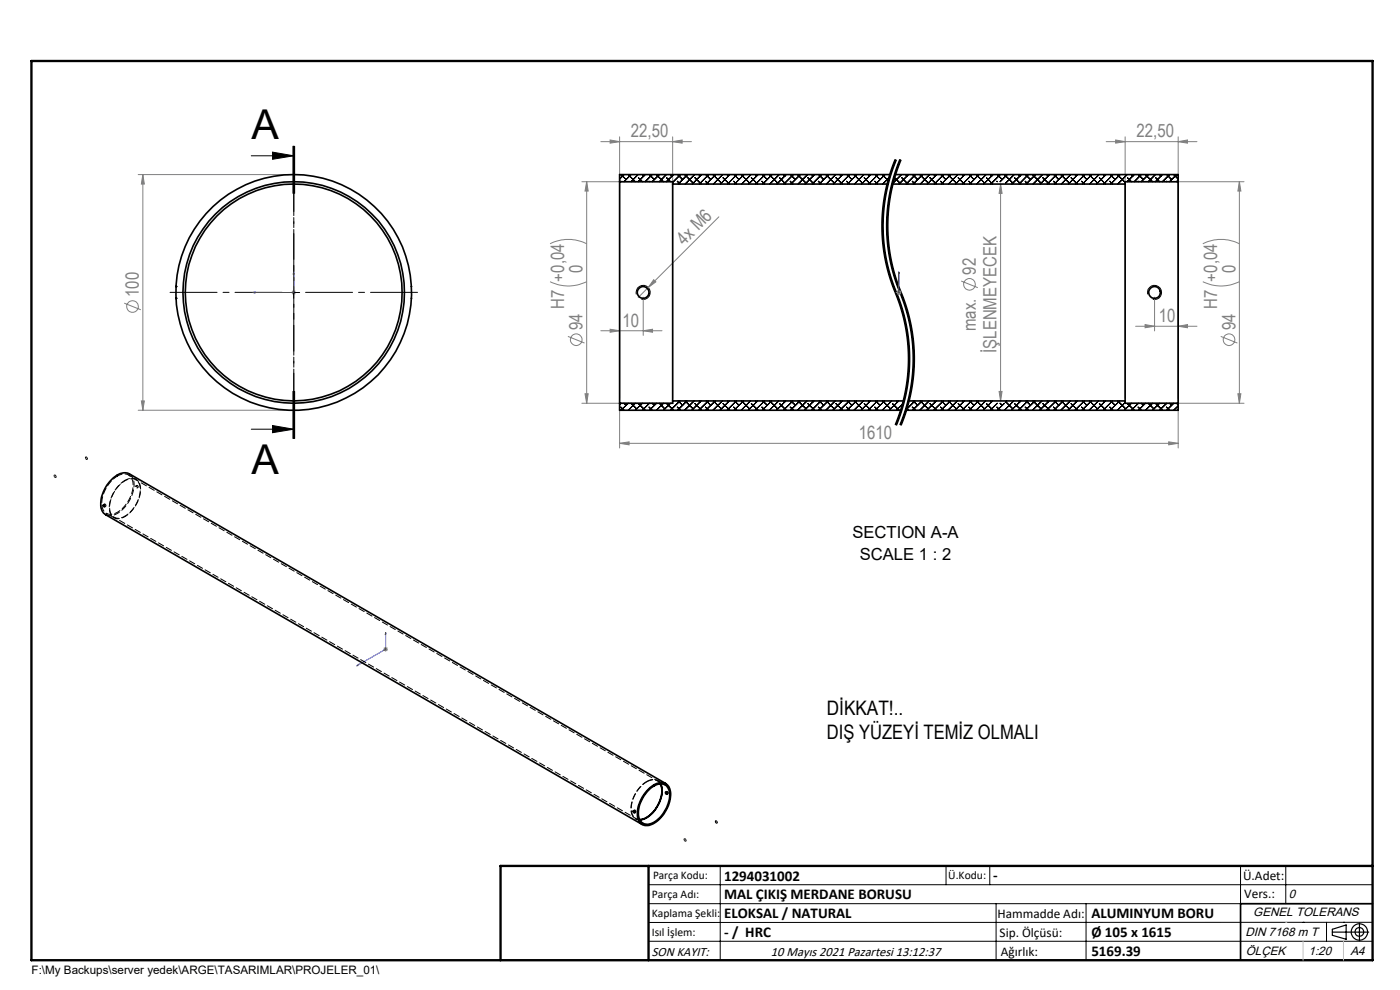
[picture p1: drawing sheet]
<svg xmlns="http://www.w3.org/2000/svg" width="297mm" height="210mm" viewBox="0 0 297 210" stroke-linecap="round" stroke-linejoin="round" font-family="sans-serif">
<g fill="none" stroke="#808080" stroke-width=".21">
<path d="M29.3 37h32M30.3 37l.3 2h-.6zM30.3 37v50M123.4 38.6h18.3M124.5 38.6l.3 1.9h-.7zM124.5 38.6v46.9M127.5 30h19.2M129.4 29.7l2 .3-2 .4zM131.4 29v66M142.7 30l2-.3v.7zM142.7 29v55.5M212.3 39l.3 2h-.7z"/>
<path d="M212.3 39v46M234.7 30h19.2M236.7 29.7l2 .3-2 .4zM238.7 29v55.5M239.7 38.6h24.2M249.9 30l2-.3v.7zM249.9 29v66M262.9 38.6l.3 1.9h-.6zM262.9 38.6v46.9M116.7 59.8a8.6 8.6 0 0 0 7.8 0M116.7 51.7a8.6 8.6 0 0 1 7.8 0M138.7 59.3l.4 .5-1.6 1.2z"/>
<path d="M152.5 46l-17.1 17.1M203.9 59.6l3.5 1.4M255.2 59.8a8.6 8.6 0 0 0 7.7 0M255.2 51.7a8.6 8.6 0 0 1 7.7 0M26.4 64.3l3.5 1.4M61.8 62h1M61.9 61.7l.8 .7M62.3 61.6v.9M62.7 61.7l-.8 .7M120.5 71.4l3.5 1.4M127.5 70.2h12.9M129.4 69.8l2 .4-2 .3z"/>
<path d="M136.5 70.2l1.9-.4v.7zM136.5 63v8.1M190.2 62h1M190.3 61.7l.7 .7M190.7 61.6v.9M191 61.7l-.7 .7M240.9 69.2h13M242.9 68.9l2 .3-2 .3zM244.9 63v7.2M249.9 69.2l2-.3v.6zM259 71.4l3.5 1.4M29.3 87h32"/>
<path d="M30 85h.6l-.3 2zM123.4 85.5h18.3M124.1 83.5h.7l-.3 2zM131.4 94l2.1-.3v.7zM131.4 94h118.5M211.9 83h.7l-.3 2zM239.7 85.5h24.2M247.9 93.7l2 .3-2 .4zM262.6 83.5h.6l-.3 2zM81.3 137.7h1M81.5 137.4l.7 .7M81.8 137.2v1"/>
<path d="M82.2 137.4l-.7 .7"/>
<circle cx="28.1" cy="65" r="1.23"/>
<circle cx="122.2" cy="72.1" r="1.24"/>
<circle cx="205.7" cy="60.3" r="1.24"/>
<circle cx="260.7" cy="72.1" r="1.23"/>
</g>
<g fill="none" stroke="#000" stroke-width=".21">
<path d="M53.3 33h9M57.8 32.3l4.5 .7-4.5 .8zM62.1 31v10M62.3 31v10M62.5 31v10M189.9 33.8l-1.2 3.3-.9 3.4M190 33.8a37 37 0 0 0 .7 29.8 36.6 36.6 0 0 1-.7 26.6M190.2 33.9l-1.4 4.1-1.1 5.1M190.9 33.8l-1.2 3.3-.9 3.4M191 33.8a37 37 0 0 0 .7 29.8 36.6 36.6 0 0 1-.7 26.6M191.2 33.9l-1.4 4.1-1.1 5.1M187.4 47.5a36.4 36.4 0 0 0 .7 7.8"/>
<path d="M187.7 43.1l-.3 4.4M187.8 40.5a37.5 37.5 0 0 0 2.7 23.2 36.5 36.5 0 0 1 1.7 6.8M188.1 55.3l.9 3.4 1 2.8M188.4 47.5a36.4 36.4 0 0 0 .7 7.8M188.7 43.1l-.3 4.4M188.8 40.5a37.5 37.5 0 0 0 2.7 23.2 36.4 36.4 0 0 1 1.7 6.8M189.1 55.3a50.3 50.3 0 0 0 3 9.1l.3 .9M37.3 63.5h.1M37.3 60.5h.1M61.1 62h2.5M62.3 60.8v2.5M87.3 63.5h.1"/>
<path d="M87.3 60.5h.1M135 62.4a1.51 1.51 0 0 1 1.3-1.9 1.51 1.51 0 0 1 1.7 1.7 1.51 1.51 0 0 1-1.9 1.3M190 61.5l.2 .4zM190.2 61.9l1.2 3.4M191.4 65.3a36.8 36.8 0 0 1 1.6 8.6M192.2 70.5l.3 2.6M192.4 65.3a36.8 36.8 0 0 1 1.6 8.6M192.5 73.1a36.5 36.5 0 0 1-2.6 17M193 73.9v3.5l-.2 2.7M193.2 70.5l.3 2.6M193.5 73.1a36.5 36.5 0 0 1-2.6 17M194 73.9v3.5l-.2 2.7"/>
<path d="M243.5 62.4a1.49 1.49 0 0 1 1.3-1.8 1.49 1.49 0 0 1 1.6 1.6 1.49 1.49 0 0 1-1.9 1.3M53.3 91h9M57.8 90.3l4.5 .7-4.5 .8zM62.1 83v10M62.3 83v10M62.5 83v10zM190.5 89.4l-.3 .9M191.5 89.4l-.3 .9M191.6 86.1l-1.1 3.3M191.9 85.3l-.3 .8M192.6 86.1l-1.1 3.3M192.8 80.1l-.9 5.2"/>
<path d="M192.9 85.3l-.3 .8M193.8 80.1l-.9 5.2M151.8 174.1l.2 .1a.21 .21 0 0 1 .2 .3 .21 .21 0 0 1-.3 0zM137.6 187.7h153.6M137.6 191.7h153.6M137.6 199.7h153.6M152.8 183.7v20M200.7 183.7v4M210 183.7v4M211.3 191.7v12M230.4 191.7v12M263.2 183.7v20"/>
<path d="M272.8 183.7v8M276.4 195.6h.1M281.4 195.6v4.1M285 195.6h.1M291.2 195.6l-153.6 .1"/>
</g>
<path d="M18.2 97.3v-.4M18.2 96.9l.3 .2M18.5 97.4l-.3-.1M18.5 97.1v.3M11.5 100.8v.3M11.5 100.8l.3 .1M11.8 101.3v-.4M11.8 101.3l-.3-.2M145.2 178.3l.3 .1M145.2 178.3v-.4M145.5 178.1l-.3-.2M145.5 178.1v.3" fill="none" stroke="#000" stroke-width=".21" stroke-dasharray="1.3 .6" stroke-linecap="butt"/>
<path d="M190 33.8a36.6 36.6 0 0 0 0 28.2M191 33.8a36.6 36.6 0 0 0 0 28.2M190 62a36.6 36.6 0 0 1 0 28.2M191 62a36.6 36.6 0 0 1 0 28.2" fill="none" stroke="#000" stroke-width=".21" stroke-dasharray="6.3 1.3 1.3 1.3" stroke-dashoffset="4" stroke-linecap="butt"/>
<g fill="none" stroke="#000" stroke-width=".25">
<path d="M282.6 197.7h7.8M282.6 197.1l3-.9v3l-3-.8zM288.4 195.8v3.8M106.2 203.7h185"/>
<circle cx="288.4" cy="197.7" r="1.74"/>
<circle cx="288.4" cy="197.7" r=".93"/>
</g>
<path d="M62.3 57.7l.1 .4h-.2zM62.3 57.7v4.3h-8.7M190.7 57.7v.4v-.4M190.7 57.7v4.3M53.6 62l.5-.1v.3zM190.7 61.9v.3zM190.7 62h.1M81.8 134.2l.1 .3h-.2zM81.8 134.2v3.5l-6.1 3.5M75.7 141.2l.3-.2v.1z" fill="none" stroke="#00f" stroke-width=".21"/>
<path d="M62.3 59.5v-23.7M59.8 62h-23.7M62.3 64.5v23.8M64.8 62h23.8" fill="none" stroke="#000" stroke-width=".21" stroke-dasharray="15.2 1.3 1.3 1.3" stroke-dashoffset="5.3"/>
<path d="M62.3 31v62" fill="none" stroke="#000" stroke-width=".21" stroke-dasharray="6.3 1.3 1.3 1.3" stroke-dashoffset="2.7"/>
<path d="M291.2 191.7h-28v12" fill="none" stroke="#000" stroke-width=".35"/>
<path d="M6.7 12.9h284.5v190.8h-284.5zM137.6 183.7v20M291.2 183.7h-185v20" fill="none" stroke="#000" stroke-width=".5"/>
<path d="M276.4 199.7v4M285 199.7v4" fill="none" stroke="#c0c0c0" stroke-width=".21"/>
<path d="M272.8 195.6h.1" fill="none" stroke="#c0c0c0" stroke-width=".25"/>
<path d="M57.8 32.3l4.5 .7-4.5 .8zM57.8 90.3l4.5 .7-4.5 .8z" fill="#000"/>
<g fill="#00f">
<path d="M62.3 57.7l.1 .4h-.2zM53.6 62l.5-.1v.3z"/>
<path d="M81.8 134.2l.1 .3h-.2zM75.7 141.2l.3-.2v.1z"/>
<path d="M190.7 57.7v.4zM190.7 61.9v.3zM190.7 57.7v.4zM190.7 61.9v.3z"/>
</g>
<g fill="#808080">
<path d="M138.7 59.3l.4 .5-1.6 1.2z"/>
<path d="M136.5 70.2l1.9-.4v.7zM129.4 69.8l2 .4-2 .3z"/>
<path d="M142.7 30l2-.3v.7zM129.4 29.7l2 .3-2 .4z"/>
<path d="M262.6 83.5h.6l-.3 2zM262.9 38.6l.3 1.9h-.6z"/>
<path d="M30.3 37l.3 2h-.6zM30 85h.6l-.3 2zM124.5 38.6l.3 1.9h-.7zM124.1 83.5h.7l-.3 2zM212.3 39l.3 2h-.7zM211.9 83h.7l-.3 2z"/>
<path d="M236.7 29.7l2 .3-2 .4zM249.9 30l2-.3v.7zM131.4 94l2.1-.3v.7zM247.9 93.7l2 .3-2 .4zM242.9 68.9l2 .3-2 .3zM249.9 69.2l2-.3v.6z"/>
</g>
<g fill="none" stroke="#000" stroke-width=".35">
<path d="M131.4 38.6v46.9M131.4 38.6h11.3v.4M142.7 39v46M142.7 39h45.6M188.9 37h-57.5v1.6M189.3 39h49.4M189.9 37h60v1.6M238.7 39v46M249.9 38.6v46.9M249.9 38.6h-11.2v.4M37.3 60.8h.1M37.3 63.3h.1"/>
<path d="M87.3 63.3h.1M87.3 60.8h.1M131.4 85.5v1.5h59.8M142.7 85h49M142.7 85v.5h-11.3M192.7 85h46M238.7 85v.5h11.2M249.9 85.5v1.5h-57.7M134.3 172a.21 .21 0 0 1 .3 .1 .21 .21 0 0 1-.1 .3zM134.5 172l.2 .3M137.3 167.9a3.1 3.1 0 0 1 4-1.3 3.7 3.7 0 0 1 .3 4.2 5.9 5.9 0 0 1-4.3 4.1 2.12 2.12 0 0 1-1.9-2.8 7.8 7.8 0 0 1 1.9-4.2zM137.9 167.1a2.83 2.83 0 0 1 3.7-.6 4.2 4.2 0 0 1 .2 4.3 6.2 6.2 0 0 1-4.6 4.3 2.19 2.19 0 0 1-2-2.8 8 8 0 0 1 2.7-5.2z"/>
<path d="M140.1 166.3a5.1 5.1 0 0 1-.9 5 4.8 4.8 0 0 1-3.5 2.5M140.2 166.3a5.8 5.8 0 0 1-1.4 5.7 4.7 4.7 0 0 1-3.1 1.9M141.3 166.2l-113.9-65.7a3.3 3.3 0 0 0-3.7 1.2 7 7 0 0 0-2.1 6.5l.4 .7 .4 .3 113.8 65.7M141.4 168.1l.1 .2"/>
<circle cx="62.3" cy="62" r="25"/>
<circle cx="62.3" cy="62" r="23.5"/>
<circle cx="62.3" cy="62" r="23"/>
<circle cx="136.4" cy="62" r="1.25"/>
<circle cx="244.9" cy="62" r="1.24"/>
<circle cx="22.1" cy="107.3" r=".22"/>
<circle cx="141.4" cy="168.2" r=".23"/>
</g>
<g fill="none" stroke="#000" stroke-width=".21">
<path d="M131.7 38.4l.1 .2M131.8 37l1 1.1M132.4 37l-1 1M133.3 37l1.5 1.6M133.9 37l-1.5 1.6M135.4 37l-1.5 1.6M135.4 37.7l.9 .9M136.3 37l.3 .4M136.9 37l-1.5 1.6M137.7 38.4l.1 .2M137.8 37l1 1.1M138.4 37l-1.5 1.6"/>
<path d="M139.2 37l1.6 1.6M139.9 37l-1.5 1.6M141.4 37l-1.5 1.6M141.4 37.7l.8 .9M142.2 37l.4 .4M142.7 39h.1M142.9 37l-1.5 1.6M143.7 38.4l.6 .6M143.8 37l1 1.1M144.4 37l-1.7 1.7M145.2 37l1.8 1.8M145.8 37l-1.9 2"/>
<path d="M147.4 37l-2.1 2M147.4 37.7l1.3 1.3M148.2 37l.4 .4M148.8 37l-1.9 2M149.6 38.4l.6 .6M149.7 37l1.1 1.1M150.4 37l-2.1 2M151.2 37l1.8 1.8M151.8 37l-2 2M153.3 37l-2 2M153.4 37.7l1.3 1.3M154.2 37l.3 .4"/>
<path d="M154.8 37l-2 2M155.6 38.4l.6 .6M155.7 37l1.1 1.1M156.3 37l-2 2M157.2 37l1.8 1.8M157.8 37l-2 2M159.3 37l-2 2M159.4 37.7l1.3 1.3M160.2 37l.3 .4M160.8 37l-2 2M161.6 38.4l.6 .6M161.7 37l1.1 1.1"/>
<path d="M162.3 37l-2 2M163.2 37l1.8 1.8M163.8 37l-2 2M165.3 37l-2 2M165.4 37.7l1.3 1.3M166.2 37l.3 .4M166.8 37l-2 2M167.6 38.4l.6 .6M167.7 37l1 1.1M168.3 37l-2 2M169.2 37l1.8 1.8M169.8 37l-2 2"/>
<path d="M171.3 37l-2 2M171.4 37.7l1.3 1.3M172.2 37l.3 .4M172.8 37l-2 2M173.6 38.4l.6 .6M173.7 37l1 1.1M174.3 37l-2 2M175.2 37l1.8 1.8M175.8 37l-2 2M177.3 37l-2 2M177.3 37.7l1.4 1.3M178.2 37l.3 .4"/>
<path d="M178.8 37l-2 2M179.6 38.4l.6 .6M179.7 37l1 1.1M180.3 37l-2 2M181.2 37l1.8 1.8M181.8 37l-2 2M183.3 37l-2 2M183.3 37.7l1.3 1.3M184.2 37l.3 .4M184.7 37l-1.9 2M185.6 38.4l.6 .6M185.7 37l1 1.1"/>
<path d="M186.3 37l-2 2M187.1 37l1.4 1.4M187.7 37l-1.9 2M188.7 37.6l-1.4 1.4M189.7 37.6l1.2 1.2M191.2 37l-1.9 1.9M191.3 37.7l1.3 1.3M192.1 37l.3 .4M192.7 37l-2 2M193.5 38.4l.6 .6M193.6 37l1.1 1.1M194.2 37l-2 2"/>
<path d="M195.1 37l1.8 1.8M195.7 37l-2 2M197.2 37l-2 2M197.3 37.7l1.3 1.3M198.1 37l.3 .4M198.7 37l-2 2M199.5 38.4l.6 .6M199.6 37l1.1 1.1M200.2 37l-2 2M201.1 37l1.8 1.8M201.7 37l-2 2M203.2 37l-2 2"/>
<path d="M203.3 37.7l1.3 1.3M204.1 37l.3 .4M204.7 37l-2 2M205.5 38.4l.6 .6M205.6 37l1 1.1M206.2 37l-2 2M207.1 37l1.8 1.8M207.7 37l-2 2M209.2 37l-2 2M209.3 37.7l1.3 1.3M210.1 37l.3 .4M210.7 37l-2 2"/>
<path d="M211.5 38.4l.1 .2M211.6 37l1 1.1M212.2 37l-2 2M213.1 37l1.8 1.8M213.7 37l-1.5 1.6M215.2 37l-1.9 1.9M215.2 37.7l1.4 1.3M216.1 37l.3 .4M216.7 37l-2 2M217.5 38.4l.6 .6M217.6 37l1 1.1M218.2 37l-2 2"/>
<path d="M219 37l1.8 1.8M219.7 37l-2 2M221.2 37l-2.1 2M221.2 37.7l1.4 1.3M222 37l.4 .4M222.7 37l-2 2M223.5 38.4l.5 .6M223.6 37l1 1.1M224.2 37l-2.1 2M225 37l1.8 1.8M225.6 37l-1.9 2M227.2 37l-2.1 2"/>
<path d="M227.2 37.7l1.3 1.3M228 37l.4 .4M228.6 37l-1.9 2M229.4 38.4l.6 .6M229.5 37l1.1 1.1M230.2 37l-2.1 2M231 37l1.8 1.8M231.6 37l-2 2M233.2 37l-2.1 2M233.2 37.7l1.3 1.3M234 37l.3 .4M234.6 37l-2 2"/>
<path d="M235.4 38.4l.6 .6M235.5 37l1.1 1.1M236.1 37l-2 2M237 37l1.7 1.7M237.6 37l-2 2M238.7 39h-.1M239.1 37l-2 2M239.2 37.7l.8 .9M240 37l.3 .4M240.6 37l-1.5 1.6M241.4 38.4l.1 .2M241.5 37l1.1 1.1"/>
<path d="M242.1 37l-1.5 1.6M243 37l1.5 1.6M243.6 37l-1.5 1.6M245.1 37l-1.5 1.6M245.2 37.7l.8 .9M246 37l.3 .4M246.6 37l-1.5 1.6M247.4 38.4l.1 .2M247.5 37l1 1.1M248.1 37l-1.5 1.6M249 37l.9 1M249.6 37l-1.5 1.6"/>
<path d="M249.9 38.2l-.3 .4M131.7 86.4l.7 .6M131.8 85.5l-.4 .4M132.4 85.5l.4 .5M133.3 85.5l-1.5 1.5M133.9 85.5l1.2 1.2M134.8 85.5l-1.5 1.5M135.4 85.6l1.5 1.4M136.3 85.5l-1.5 1.5M137.7 86.4l.7 .6M137.8 85.5l-1.5 1.5M138.4 85.5l.4 .5"/>
<path d="M139.3 85.5l-1.5 1.5M139.9 85.5l1.1 1.2M140.8 85.5l-1.6 1.5M141.4 85.6l1.5 1.4M142.2 85.5l-1.4 1.5M142.8 85l-.1 .1M143.7 86.4l.7 .6M143.9 85l.9 1M144.3 85l-2.1 2M145.3 85l1.7 1.7M145.7 85l-1.9 2M147.2 85l-2 2"/>
<path d="M147.4 85.6l1.4 1.4M148.3 85l.3 .2M148.7 85l-1.9 2M149.6 86.4l.8 .6M149.8 85l1 1M150.2 85l-2 2M151.3 85l1.7 1.7M151.7 85l-2 2M153.2 85l-2 2M153.4 85.6l1.4 1.4M154.3 85l.2 .2M154.7 85l-2 2"/>
<path d="M155.6 86.4l.7 .6M155.8 85l1 1M156.2 85l-2 2M157.3 85l1.7 1.7M157.7 85l-2 2M159.2 85l-2 2M159.4 85.6l1.4 1.4M160.3 85l.2 .2M160.7 85l-2 2M161.6 86.4l.7 .6M161.8 85l1 1M162.2 85l-2 2"/>
<path d="M163.3 85l1.7 1.7M163.7 85l-2 2M165.2 85l-2 2M165.4 85.6l1.4 1.4M166.3 85l.2 .2M166.7 85l-2 2M167.6 86.4l.7 .6M167.8 85l.9 1M168.2 85l-2 2M169.3 85l1.7 1.7M169.7 85l-2 2M171.2 85l-2 2"/>
<path d="M171.4 85.6l1.4 1.4M172.3 85l.2 .2M172.7 85l-2 2M173.6 86.4l.7 .6M173.8 85l.9 1M174.2 85l-2 2M175.3 85l1.7 1.7M175.7 85l-2 2M177.2 85l-2 2M177.3 85.6l1.5 1.4M178.3 85l.2 .2M178.7 85l-2 2"/>
<path d="M179.6 86.4l.7 .6M179.8 85l.9 1M180.2 85l-2 2M181.3 85l1.7 1.7M181.7 85l-2 2M183.2 85l-2 2M183.3 85.6l1.4 1.4M184.3 85l.2 .2M184.6 85l-1.9 2M185.6 86.4l.7 .6M185.8 85l.9 1M186.2 85l-2 2"/>
<path d="M187.3 85l1.6 1.7M187.6 85l-1.9 2M189.2 85l-2.1 2M189.3 85.6l1.4 1.4M190.3 85l.2 .2M190.6 85l-2 2M191.6 85.6l-1.5 1.4M192.3 86.6l.4 .4M193.5 86.4l.7 .6M193.7 85l1 1M194.1 85l-1.9 2M195.2 85l1.7 1.7"/>
<path d="M195.6 85l-2 2M197.1 85l-2 2M197.3 85.6l1.4 1.4M198.2 85l.2 .2M198.6 85l-2 2M199.5 86.4l.7 .6M199.7 85l1 1M200.1 85l-2 2M201.2 85l1.7 1.7M201.6 85l-2 2M203.1 85l-2 2M203.3 85.6l1.4 1.4"/>
<path d="M204.2 85l.2 .2M204.6 85l-2 2M205.5 86.4l.7 .6M205.7 85l.9 1M206.1 85l-2 2M207.2 85l1.7 1.7M207.6 85l-2 2M209.1 85l-2 2M209.3 85.6l1.4 1.4M210.2 85l.2 .2M210.6 85l-2 2M211.5 86.4l.7 .6"/>
<path d="M211.6 85.5l-1.5 1.5M212.2 85.5l.4 .5M213.1 85.5l-1.5 1.5M213.3 85.2l1.6 1.5M213.6 85l-.3 .3M215.1 85l-2 2M215.2 85.6l1.5 1.4M216.2 85l.2 .2M216.6 85l-2 2M217.5 86.4l.7 .6M217.7 85l.9 1M218.1 85l-2 2"/>
<path d="M219.1 85l1.7 1.7M219.6 85l-2 2M221.1 85l-2.1 2M221.2 85.6l1.5 1.4M222.1 85l.3 .2M222.6 85l-2 2M223.5 86.4l.7 .6M223.7 85l.9 1M224 85l-2 2M225.1 85l1.7 1.7M225.5 85l-1.9 2M227 85l-2 2"/>
<path d="M227.2 85.6l1.4 1.4M228.1 85l.3 .2M228.5 85l-1.9 2M229.4 86.4l.8 .6M229.6 85l1 1M230 85l-2 2M231.1 85l1.7 1.7M231.5 85l-2 2M233 85l-2 2M233.2 85.6l1.4 1.4M234.1 85l.2 .2M234.5 85l-2 2"/>
<path d="M235.4 86.4l.7 .6M235.6 85l1 1M236 85l-2 2M237.1 85l1.7 1.7M237.5 85l-2 2M238.7 85.4l-1.7 1.6M239.2 85.6l1.4 1.4M240 85.5l-1.5 1.5M241.4 86.4l.7 .6M241.5 85.5l-1.5 1.5M242.1 85.5l.5 .5M243 85.5l-1.5 1.5"/>
<path d="M243.6 85.5l1.2 1.2M244.5 85.5l-1.5 1.5M245.2 85.6l1.4 1.4M246 85.5l-1.5 1.5M247.4 86.4l.7 .6M247.5 85.5l-1.5 1.5M248.1 85.5l.4 .5M249 85.5l-1.5 1.5M249.6 85.5l.3 .4M249.9 86.1l-.9 .9"/>
</g>
<path d="M22.2 106.9l-.2 .2M22.2 107.5l.2-.1M22.4 109.2a3.3 3.3 0 0 0 3.8-1.3 6.8 6.8 0 0 0 2-6.5l-.8-.9M29 103l-.2 .1M29.1 103.5l.2-.1M134.6 172h.1M134.6 171.8l-.2 .2M134.6 172.4l.3-.1M141.5 167.9l-.3 .1M141.5 168.4l.2-.1M141.5 168.3l.3-.1" fill="none" stroke="#000" stroke-width=".21" stroke-dasharray="1.3 .6"/>
<path d="M141.8 168.2v-.1a.18 .18 0 0 0-.2-.2 .18 .18 0 0 0-.2 .1" fill="none" stroke="#000" stroke-width=".21" stroke-dasharray="1.3 .6" stroke-dashoffset=".3"/>
<path d="M24.2 109.7l110.7 63.9M29.1 103.4v-.1a.19 .19 0 0 0-.1-.2 .19 .19 0 0 0-.2 .1l.1 .3 .2-.1M29.3 103.3v-.1a.19 .19 0 0 0-.1-.2 .19 .19 0 0 0-.2 .1l.2 .3 .1-.1M139.5 165.6l-110.7-63.8" fill="none" stroke="#000" stroke-width=".21" stroke-dasharray="1.3 .6" stroke-dashoffset=".6"/>
<path d="M24.9 101a6.8 6.8 0 0 0-3.1 6.9 1.96 1.96 0 0 0 3.1 .8 6.8 6.8 0 0 0 3.1-7 1.96 1.96 0 0 0-3.1-.7M26.5 101.9a6.8 6.8 0 0 0-3.1 7 1.96 1.96 0 0 0 3.1 .7 6.8 6.8 0 0 0 3.1-7 1.96 1.96 0 0 0-3.1-.7M137.2 165.8a6.8 6.8 0 0 0-3.2 6.9 1.7 1.7 0 0 0 1.8 1.2" fill="none" stroke="#000" stroke-width=".21" stroke-dasharray="1.3 .6" stroke-dashoffset=".2"/>
<path d="M140.1 166.3a1.94 1.94 0 0 0-2.9-.4M140.2 166.3a1.97 1.97 0 0 0-3-.5" fill="none" stroke="#000" stroke-width=".21" stroke-dasharray="1.3 .6" stroke-dashoffset="-.1"/>
<path d="M22.1 107.1a.16 .16 0 0 1 .2-.1 .16 .16 0 0 1 .1 .2 .16 .16 0 0 1-.1 .1M26.5 109.5a1.98 1.98 0 0 1-2.3 .2 1.98 1.98 0 0 1-.9-2.1 6.6 6.6 0 0 1 4.3-6 1.92 1.92 0 0 1 2.2 2.3 7.2 7.2 0 0 1-3.3 5.6M134.7 172.2a.18 .18 0 0 0 .2-.2 .18 .18 0 0 0-.3 0" fill="none" stroke="#000" stroke-width=".21" stroke-dasharray="1.3 .6" stroke-dashoffset=".5"/>
<path d="M137.2 165.9a6.6 6.6 0 0 0-3.1 6.8 1.66 1.66 0 0 0 1.6 1.1" fill="none" stroke="#000" stroke-width=".21" stroke-dasharray="1.3 .6" stroke-dashoffset=".4"/>
<path d="M22.6 108.9l1.6 .9M28.9 101.7l-1.6-.9M134.8 173.7l1.6 .9M141.1 166.5l-1.6-.9" fill="none" stroke="#000" stroke-width=".21" stroke-dasharray="1.3 .6" stroke-dashoffset=".9"/>
<g font-size="8.7">
<text x="53.3" y="29.6">A</text>
<text x="53.3" y="100.5">A</text>
</g>
<g font-size="4.2">
<text x="175.4" y="151.6">DİKKAT!..</text>
<text x="175.4" y="156.8">DIŞ YÜZEYİ TEMİZ OLMALI</text>
</g>
<g font-size="3.9" fill="#808080">
<text x="133.9" y="29.1">22,50</text>
<text x="241.1" y="29.1">22,50</text>
<text x="145.2" y="52.1" transform="rotate(-45 145.2 52.1)">4x M6</text>
<text x="123.6" y="57.9" transform="rotate(-90 123.6 57.9)">0</text>
<text x="207" y="58.3" transform="rotate(-90 207 58.3)">92</text>
<text x="262.1" y="57.9" transform="rotate(-90 262.1 57.9)">0</text>
<text x="29.5" y="63" transform="rotate(-90 29.5 63)">100</text>
<text x="119.7" y="65.6" transform="rotate(-90 119.7 65.6)">H7 +0,04</text>
<text x="258.2" y="65.6" transform="rotate(-90 258.2 65.6)">H7 +0,04</text>
<text x="123.6" y="70" transform="rotate(-90 123.6 70)">94</text>
<text x="132" y="69.3">10</text>
<text x="207" y="70.2" transform="rotate(-90 207 70.2)">max.</text>
<text x="245.8" y="68.3">10</text>
<text x="262.1" y="70" transform="rotate(-90 262.1 70)">94</text>
<text x="211.4" y="74.9" transform="rotate(-90 211.4 74.9)">İŞLENMEYECEK</text>
<text x="182.2" y="93.1">1610</text>
</g>
<g font-size="3.5">
<text x="180.8" y="114.2">SECTION A-A</text>
<text x="182.4" y="118.7">SCALE 1 : 2</text>
</g>
<g font-size="3.2">
<text x="153.6" y="186.8">1294031002</text>
<text x="153.6" y="190.8">MAL ÇIKIŞ MERDANE BORUSU</text>
<text x="210.7" y="186.6">-</text>
<text x="153.6" y="194.8">ELOKSAL / NATURAL</text>
<text x="231.5" y="194.8">ALUMINYUM BORU</text>
<text x="153.6" y="198.8">- / HRC</text>
<text x="231.5" y="198.7">Ø 105 x 1615</text>
<text x="231.5" y="202.8">5169.39</text>
</g>
<g font-size="2.8">
<text x="263.7" y="186.7">Ü.Adet:</text>
<text x="263.9" y="190.5">Vers.:</text>
<text x="211.6" y="194.8">Hammadde Adı:</text>
<text x="138.3" y="202.8">SON KAYIT:</text>
<text x="163.6" y="202.8">10 Mayıs 2021 Pazartesi 13:12:37</text>
<text x="212.1" y="198.7">Sip. Ölçüsü:</text>
<text x="212.3" y="202.7">Ağırlık:</text>
</g>
<g font-size="2.6">
<text x="273.4" y="190.4">0</text>
<text x="265.9" y="194.4">GENEL TOLERANS</text>
<text x="264.2" y="198.5">DIN 7168 m T</text>
<text x="264.3" y="202.6">ÖLÇEK</text>
<text x="277.6" y="202.6">1:20</text>
<text x="286.5" y="202.6">A4</text>
</g>
<g font-size="2.5">
<text x="138.3" y="190.5">Parça Adı:</text>
<text x="138.5" y="186.5">Parça Kodu:</text>
<text x="201.2" y="186.5">Ü.Kodu:</text>
<text x="138.3" y="194.5">Kaplama Şekli:</text>
<text x="138.3" y="198.6">Isıl İşlem:</text>
<text x="6.7" y="206.7">F:\My Backups\server yedek\ARGE\TASARIMLAR\PROJELER_01\</text>
</g>
</svg>
